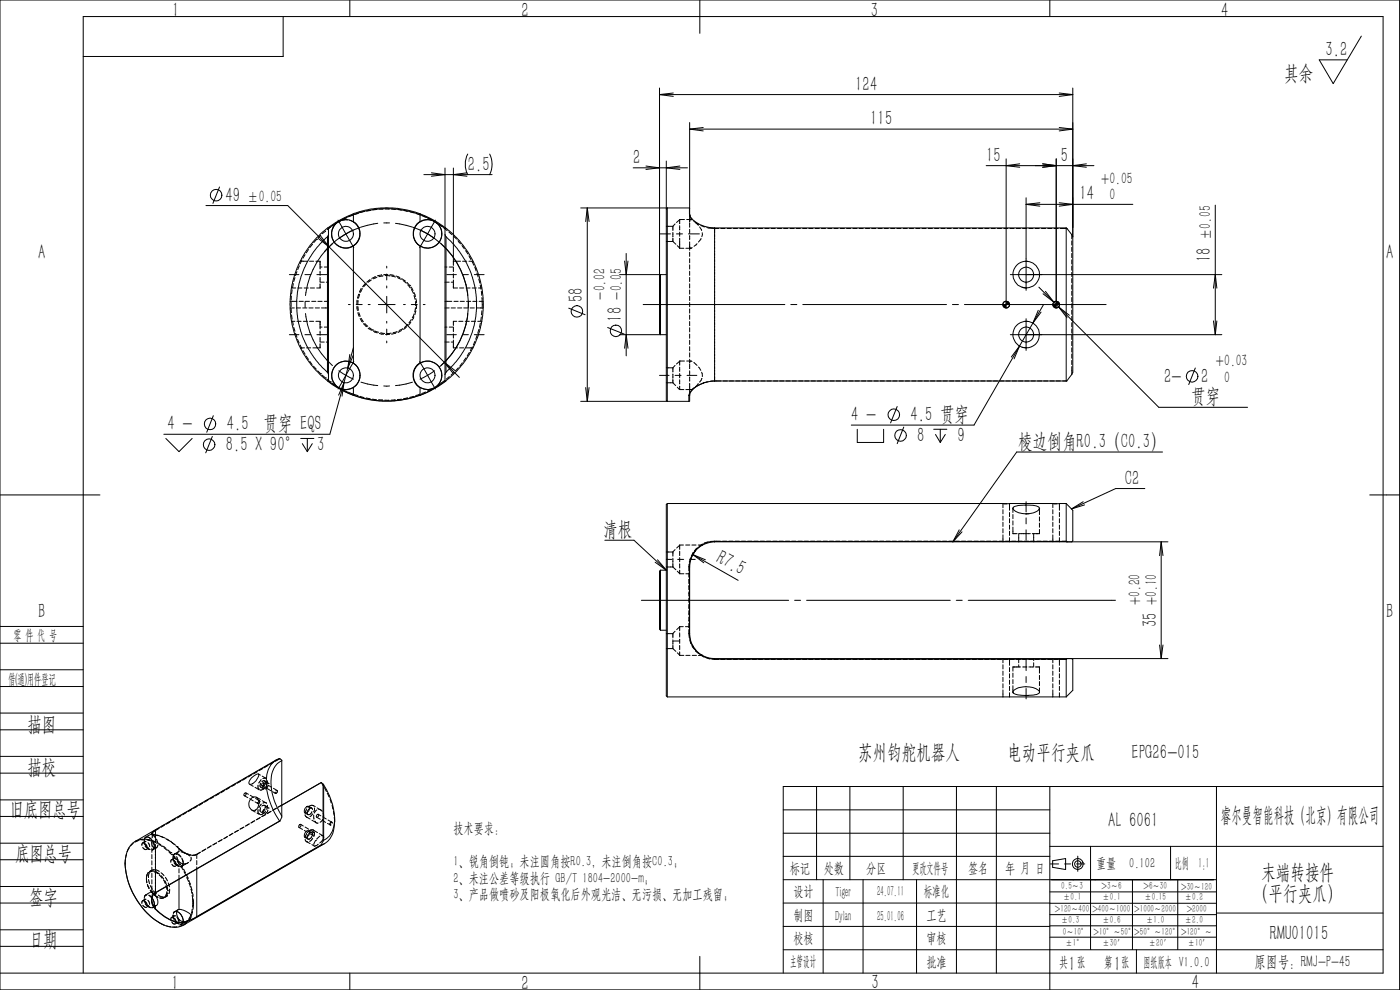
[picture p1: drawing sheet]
<svg xmlns="http://www.w3.org/2000/svg" width="297mm" height="210mm" viewBox="0 0 297 210" stroke-linecap="round" stroke-linejoin="round" font-family="sans-serif">
<g fill="none" stroke="#000" stroke-width=".21">
<path d="M0 0h296.9v210h-296.9zM60.1 3.5v8.5h-42.4M74.2 0v3.5M139.9 18.7v39.8M142.8 19.7l-2.9 .4M148.5 0v7.1M222.7 0v3.5M224.7 19.7l2.9 .4M227.6 18.7v31.5M288.8 7.7l-6 10-2.9-5h5.9M46.6 39.7l-1.4 3.4M89.9 37h14.5"/>
<path d="M91.5 36.7l2.9 .3-2.9 .4M94.4 35.6v12.7M96.2 35.6v20.7M99.1 36.7l-2.9 .3 2.9 .4M99.2 32.7a4.9 4.9 0 0 0 0 4.3M103.9 32.7a4.9 4.9 0 0 1 0 4.3M134.3 35.6h11.5M137 35.2l2.9 .4-2.9 .3M139.9 20.1h87.7M139.9 20.1l2.9 .3M141.4 34.2v10.1M144.2 35.2l-2.8 .4 2.8 .3"/>
<path d="M146.3 26v18.3M146.3 27.4h81.3M146.3 27.4l2.9 .4M149.2 27.1l-2.9 .3M209.2 35.1h22.9M213.4 33.7v30.9M216.3 34.8l-2.9 .3 2.9 .4M221.2 34.8l2.9 .3-2.9 .4M224.1 33.7v30.9M224.7 27.1l2.9 .3M227.6 20.1l-2.9 .3M227.6 27.4l-2.9 .4"/>
<path d="M230.5 34.8l-2.9 .3 2.9 .4M43.7 43.6h17.3l8.8 8.8M61.4 58.3h2M62.6 58.9l-.3 .8M63 57.6l-.3 .9M63.5 56.4l-.3 .8M63.7 55.4h1.5M64.1 55.2l-.4 .8M64.7 58.3h1.3M64.7 54l-.4 .8M65.4 52.9l-.4 .7M65.7 55.4h.8"/>
<path d="M66.3 51.8l-.6 .7M67 55.4h.9v1.7M67.1 50.8h.1M67.1 50.8l-.6 .7M67.2 58.3h2.1M67.5 50.6l2.3 1.8M67.9 57.5v.9M67.9 58.8v.9M67.9 59.9h.9M67.9 56.6h.4M68 49.9l-.6 .6M68 50.1l1.8 2.3"/>
<path d="M68.8 56.6h.9M69.1 49l-.7 .6M69.2 59.9h.5M69.5 50.2l-1.1 1-1.4 1.6-2.1 3.3-1.1 2.6-.3 1.4-.6 3.4 .2 3.8 .7 3 .6 1.7 1 1.9 1.1 1.8 1.1 1.5 1.8 1.8M69.5 50.2v28.8l.2 .4M69.6 48.3l-1.6 1.3-2.2 2.4-1.2 1.7-1.1 2-1.1 2.8-.5 1.9-.4 4 .1 2 .4 2.5 .4 1.5 1 2.8 1.1 2 1.4 2.1 2 2.2 1.6 1.3M69.6 48.3l.1 .2M69.7 48.5v32.3M69.7 49.8l-.2 .4M69.8 52.4l24.5 24.5M70.1 48.2l-.7 .5M70.5 51.7a17.5 17.5 0 0 0-5.7 11"/>
<path d="M71.2 47.4l-.7 .5M71.5 47.2l-1.8 1.3M71.5 47.2a3 3 0 0 0-.6 4.1 3 3 0 0 0 4.1 .9M71.7 46.7l1.7 2.9M72.2 46.8l-.7 .4M72.3 46.7l-.7 .5M73.4 49.6l-1.5 1M73.4 49.6l1.7 2.9M73.5 46.1l-.7 .4M73.7 46.7h-.8l-.8 .2-.6 .3-.8 .9-.3 1v.9l.2 .8 .4 .7 .9 .7 .8 .3 1 .1 .8-.2 .7-.5 .8-.8 .3-.9v-.6M74.2 46.7l.8 .4M74.8 45.6l-.8 .4"/>
<path d="M74.9 45.4a20.4 20.4 0 0 0-5.3 2.9M74.9 45.5l1.9-.6 3-.5 3.5-.1 3.4 .5 2.4 .8M74.9 45.4l.1 .2M75 52.2v24.8a3.1 3.1 0 0 0-4.7 2.6 3.1 3.1 0 0 0 4.7 2.6M75 45.6l-2.8 1.2M75 45.6v1.4a2.93 2.93 0 0 0-2.8-.2M75 47l.9 1 .5 1.1v1l-.3 .8-.4 .7-.7 .6M75 47.1l.6 .5 .4 .5 .4 1.5M75 48.8l-1.6 .8M75 47.1h.1M76.1 45.2l-.9 .3M76.5 48.2a17.7 17.7 0 0 0-7.7 5.2"/>
<path d="M77.3 44.9l-.8 .2M78.5 59.3l-.7 .6M78.7 44.6l-.9 .2M78.8 59.4l-.7 .5M79.7 58.7l-.8 .4M80 44.4l-.9 .1M80 58.8l-.8 .3M80.1 47.4l-3.5 .8M80.9 58.3l-.8 .2M81.3 44.3l-.9 .1M81.3 58.5l-.9 .2M81.4 58.3h.9"/>
<path d="M81.4 47.3h1.2M81.7 58.5h.9M81.7 44.3h.9M82 56.5v.4M82 58.1v1.3M82.6 58.5h.1M82.7 58.3l.9 .1M83.1 44.4h.8M83.1 58.5l.8 .3M83.9 47.4l3.6 .8M84 58.5l.8 .4M84.3 58.9l.8 .4"/>
<path d="M84.4 44.4l.9 .2M85.2 59.1l.8 .5M85.5 59.5l.7 .6M85.7 44.7l.9 .1M86.3 59.9l.6 .6M87 45l.9 .2M87.6 48.2a17.3 17.3 0 0 1 5.7 29.6M88.3 45.3l.9 .3M89.1 45.6l2.8 1.2M89.1 45.6l.1-.2a20.4 20.4 0 0 1 5.3 2.9M89.1 47l-.8 .6-.6 1.5v.9l.2 .9 .5 .7 .7 .6M89.1 48.8l1.6 .8"/>
<path d="M89.1 45.6v1.4M89.2 45.3l-3.1-.8-1.8-.3-2.5-.1-3.3 .3-2.2 .5-1.4 .5M89.5 45.8l.9 .3M90.7 49.6l1.5 1M90.7 49.6l-1.7 2.9M90.8 46.3l.8 .4M91.9 46.8l-.8-.2a2.74 2.74 0 0 0-2 .4M91.9 46.8l.6 .4M91.9 46.9l.8 .5M92.4 46.7l-1.7 2.9M92.5 47.2a3 3 0 0 1 .7 4.1 3 3 0 0 1-4.1 .9v24.8M92.5 47.2l1.9 1.3"/>
<path d="M93.1 47.6l.7 .5M93.6 51.7a17.1 17.1 0 0 1 5.6 11M94.2 48.4l.7 .5M94.4 59.9h.9M94.4 56.6h.4M94.4 49.8l.2 .4M94.4 48.5v32.3M94.5 48.3l3 2.8 1.8 2.4 .9 1.5 .8 1.8 .9 2.9 .5 2.2 .1 2.3-.1 2.7-.3 2-.6 2.2-1.1 2.6-2.1 3.4-2.2 2.4-1.5 1.3M94.5 48.3l-.1 .2M94.6 50.2l2.4 2.5 2 3.2 .9 2.1 .6 1.8 .4 2 .2 1.9-.1 3.3-.4 2.1-1.2 3.3-1.8 3.2-1.3 1.7-1.7 1.7M94.6 50.2v28.8M94.8 58.3h2"/>
<path d="M95.2 49.2l.7 .6M95.3 56.6h.9M95.7 59.9h.5M96.2 55.4h1.5M96.2 59.4v1.7h.9M96.2 56.7v.9M96.2 58.1v.9M96.2 50.1l.7 .6M97.2 51.1l.5 .6M98 52.1l.5 .7M98.1 58.3h1.3M98.1 55.4h.9"/>
<path d="M98.8 53.2l.5 .7M99.5 55.4h.9M99.5 54.3l.4 .8M100.1 55.5l.4 .8M100.6 58.3h2.1M100.7 56.6l.3 .9M101.2 57.9l.2 .9M101.6 59.2l.2 .8M123.2 44.1h23.1M124.6 44.1l-.4 2.9M124.6 44.1l.4 2.9M124.6 44.1v41"/>
<path d="M131.4 58.3h10M132.5 55.4l.3 2.9 .4-2.9M132.8 53.8v21.7M139.9 49.6h2.3M140.1 58.3v12.7l-.2-.2v-12.3zM141.4 44.3l.2-.2v41l-.2-.2zM141.4 48h1.3M141.4 51.2h1.3M142.7 48v.9M142.7 49.3v.9M142.7 50.5v.7M142.7 51.2l.7 .6"/>
<path d="M143.2 47.5l-.5 .5M143.5 49.6h1.3M143.7 52.1l.5 .5M144.2 47.9v.9M144.2 49.2v.9M144.2 50.5v2.2h.9M144.2 46.6l-.7 .6M145.2 46.6h-1v.9M145.5 52.7h1.1M145.7 46.6h.9M146 49.6h2.4M146.3 44.1v1.3"/>
<path d="M146.3 45.4a4.2 4.2 0 0 0 3.1 2.6l2.2 .3M146.3 45.4v.3M146.3 45.4v.2M146.3 44.1v.2M146.3 44.3v1.3M146.3 45.6l.3 .7 .2 .2M146.3 52.5l.2 .2 .4-.2M146.3 45.6v1.4v-.3h.5M146.3 47.3v.9M146.3 48.6v.9M146.3 50v.8M146.3 51.3v1.8"/>
<path d="M146.3 53.5v.9M146.3 54.9v.9M146.3 56.2v.9M146.3 57.5v.9M146.3 58.8v.9M147.1 46.8l.4 .4M147.5 47.2l.8 .4M147.5 47.2l.7 .6M147.9 51.7l-.7 .5M148.4 48.1l.4 .8M148.7 47.8l.8 .3M148.7 50.6v.1"/>
<path d="M148.7 50.7l-.5 .7M149 49.4l-.1 .8M149.9 48.3l2.6 .2M151.6 48.3v32.5a6.6 6.6 0 0 0-5.3 2.6l-.2 .5M151.6 48.3h74.6M152.9 48.5h.9M154.3 48.5h.9M155.6 48.5h.9M156.9 48.5h.9M158.2 48.5h.9M159.6 48.5h.9M160.9 48.5h.9"/>
<path d="M162.3 48.5h.9M163.6 48.5h.9M164.9 48.5h.9M166.2 48.5h.9M167.6 48.5h.9M168.9 48.5h.9M170.3 48.5h.9M171.6 48.5h.9M172.9 48.5h.9M174.2 48.5h.9M175.6 48.5h.9M176.9 48.5h.9"/>
<path d="M178.3 48.5h.9M179.6 48.5h.9M180.9 48.5h.9M182.2 48.5h.9M183.6 48.5h.9M184.9 48.5h.9M186.3 48.5h.9M187.6 48.5h.9M188.9 48.5h.9M190.2 48.5h.9M191.6 48.5h.9M192.9 48.5h.9"/>
<path d="M194.3 48.5h.9M195.6 48.5h.9M196.9 48.5h.9M198.2 48.5h.9M199.6 48.5h.9M200.9 48.5h.9M202.3 48.5h.9M203.6 48.5h.9M204.9 48.5h.9M206.2 48.5h.9M207.6 48.5h.9M208.9 48.5h.9"/>
<path d="M210.3 48.5h.9M211.6 48.5h.9M212.9 48.5h.9M214.2 48.5h.9M214.3 58.3h44.9M215.6 48.5h.9M216.9 48.5h.9M217.6 55.4h.4M217.7 42v19.6M217.7 43.3l2.9 .4M217.7 43.3h22.6M218.3 48.5h.9"/>
<path d="M219.6 48.5h.9M220.6 43l-2.9 .3M220.9 48.5h.9M222.2 48.5h.9M223.6 48.5h.9M224.7 43l2.9 .3-2.9 .4M224.9 48.5h1.5M226.2 48.3v32.5M226.2 48.3l.2 .2M226.4 48.5l1 1.3M227.4 49.8v.9M227.4 51.1v.9"/>
<path d="M227.4 52.5v.8M227.4 53.8v.9M227.4 55.1v.9M227.4 56.4v.9M227.4 57.8v.9M227.4 59.1v.9M227.4 49.8l.2 .4M227.6 50.2v28.8l-.2 .4M257.8 43.5v27.5M61.4 71h2M61.6 63.9h1.4M61.6 65.3h.8"/>
<path d="M61.8 65.4v.9M61.8 64.1v.9M61.8 62.8v.9M61.8 61.1h.9M61.8 68.2h.8M61.8 66.8l.2 .9M62 61.5l-.2 .9M62.1 68.1l.1 .9M62.2 60.2l-.1 .8M62.3 69.4l.3 .9M62.7 70.7l.3 .8M62.9 65.3h.9"/>
<path d="M63 68.2h.9M63.1 72l.4 .8M63.2 61.1h.9M63.5 63.9h.8M63.7 73.2l.4 .8M63.7 73.8h.9M64.2 65.3h.9M64.3 74.4l.4 .7M64.3 68.2h.9M64.5 61.1h.9M64.7 71h1.3M64.7 64v1.2"/>
<path d="M64.8 63.9h.9M64.8 66.5a17.5 17.5 0 0 0 5.7 11.1M64.9 75.5l.5 .7M65 73.8h.9M65.5 65.3h.9M65.7 68.2h.8M65.7 76.6l.5 .7M65.8 61.1h.9M66.1 63.9h.9M66.5 77.7l.6 .6M66.9 65.3h.9M67 68.2h.9v1.6"/>
<path d="M67.2 71h2.1M67.4 78.7l.6 .6M67.4 63.9h.9M67.9 60.2v.9h-.7M67.9 72.9v.9h-1.5M67.9 70.2v.9M67.9 71.5v.9M67.9 69.4h.4M67.9 72.6h.9M68 79.3h.1M68.2 65.3h1.5M68.4 79.6l.6 .6"/>
<path d="M68.8 63.9h.9M68.8 69.4h.9M69.2 72.6h.5M71.9 78.7l1.5 .9M73.4 79.6l1.6 .8M73.4 79.6l-1.7 2.9M73.8 78.1l-.8 3.1M73.9 64.6h.4M74.2 75.2l-.4 2.9M74.9 77l1 1 .5 1.2v.9l-.3 .8-.4 .7-.7 .6M74.9 75.4l-1.1 2.7M75 73.7l-1.2 4.4"/>
<path d="M75.1 76.7l-1.7 2.9M75.6 64.6h1.2M75.7 65l.1 .9M75.7 63.7v.9M75.9 66.3l.3 .8M75.9 65l.1 .8M75.9 63.7v.9M76.1 62.4l-.3 .8M76.1 62.4h.1M76.1 66.3l.3 .8M76.3 62.4l-.3 .8M76.4 67.6l.5 .7"/>
<path d="M76.6 61.2l-.4 .8M76.6 67.5l.5 .7M76.9 61.2l-.4 .8M77.1 68.7l.7 .6M77.4 68.6l.6 .6M77.5 60.2l-.6 .6M77.7 60.2l-.6 .6M78.1 69.6l.7 .5M78.1 64.6h.4M78.4 69.5l.7 .5M79.1 70h.1M79.2 70.3l.9 .3"/>
<path d="M79.5 70.2l.8 .3M80.3 64.6h3.5M80.5 70.7l.9 .2M80.8 70.6l.8 .1M82 60.7v.4M82 62.9v3.5M82 68.2v.3M82 69.8v1.3M82 72.3v.4M82.7 70.9l-.9 .1M83 70.7h-.9M84 70.6l-.9 .3"/>
<path d="M84.2 70.3l-.8 .3M85.2 70.1l-.8 .4M85.4 69.7l-.7 .4M85.6 64.6h.4M86.3 69.3l-.7 .5M86.4 68.8l-.6 .7M86.5 60.4l.5 .7M86.9 60.5h.1M87.2 68.3l-.6 .7M87.2 60.9l.4 .7M87.2 67.8l-.5 .7M87.2 64.6h1.3"/>
<path d="M87.3 61.4l.4 .8M87.8 67.2l-.4 .7M87.8 62.1l.3 .8M87.8 62.7l.3 .8M87.8 66.6l-.3 .8M88.1 64l.1 .9M88.1 65.3l-.1 .9M88.2 65.9l-.2 .9M88.2 63.3l.1 .9M88.4 64.6l-.1 .8M89 76.7l1.7 2.9M89.1 77a3.1 3.1 0 0 1 4.7 2.6 3.1 3.1 0 0 1-4.7 2.6v1.7"/>
<path d="M89.1 77l-.9 .8-.6 1.4v.8l.3 .9 .4 .7 .8 .6M89.8 64.6h.4M90.7 79.6l-1.6 .8M90.7 79.6l1.7 2.9M92.2 78.7l-1.5 .9M94.3 76.9l2.3 1.8 .6-.7M94.3 76.9l3.2 3.2M94.3 76.9l1.8 2.3M94.4 63.9h1.4M94.4 65.3h.9M94.4 69.4h.4M94.4 72.6h.9"/>
<path d="M94.6 79l-.2 .4M94.8 71h2M95.3 69.4h.9M95.3 79.9l-.6 .5M95.7 65.3h.9M95.7 72.6h.5M96.2 72.1v1.7h.9M96.2 69.5v.9M96.2 70.8v.9M96.3 63.9h.9M96.3 79l-.6 .6M96.9 68.2h-.7v.8"/>
<path d="M97.1 65.3h.9M97.3 68.2h.9M97.5 61.1h.9M97.5 73.8h.9M97.6 63.9h.9M98.1 71h1.3M98.1 77l-.6 .7M98.4 65.3h.9M98.7 68.2h.9M98.8 61.1h.9M98.8 73.8h1.6M98.8 75.9l-.5 .7"/>
<path d="M99 63.9h.9M99.2 66.5a17.1 17.1 0 0 1-5.6 11.1M99.4 64v1.2M99.6 74.8l-.5 .7M99.7 65.3h.9M100 68.2h.9M100.2 61.1h.8M100.2 73.6l-.4 .8M100.3 63.9h.9M100.6 71h2.1M100.8 72.4l-.4 .8M101 65.3h1.5"/>
<path d="M101.2 71.1l-.3 .9M101.3 68.2h.9M101.5 61.1h.7M101.6 69.8l-.3 .9M101.6 63.9h.9M101.9 60.5l.1 .8M101.9 68.5l-.2 .9M102.1 67.2l-.1 .9M102.1 61.8l.1 .9M102.2 63.1l.1 2.3M102.2 65.9v.9M120.6 65.4l3.5 1.4"/>
<path d="M128.9 69.5l3.5 1.4M131.4 71h10M132.5 73.9l.3-2.9 .4 2.9M136.4 64.6h30.1M139.9 79.6h2M141.4 78h1.3M142.7 78v.9M142.7 79.3v.9M143.2 77.5l-.5 .5M143.2 79.6h1.3M144.2 77.9v.9M144.2 79.2v.9"/>
<path d="M144.2 76.6l-.7 .6M145.2 76.6h-1v.9M145.7 76.6h.9M145.8 79.6h2M146.3 60.2v.9M146.3 61.5v.9M146.3 62.9v.9M146.3 64.2v.9M146.3 65.5v.9M146.3 66.8v.9M146.3 68.2v.9M146.3 69.5v.9"/>
<path d="M146.3 70.9v.9M146.3 72.2v.9M146.3 73.5v.9M146.3 74.8v.9M146.3 76.2v.8v-.3h.5M146.3 77.3v.9M146.3 78.7v.8M146.3 80v.9M147.2 76.9l.7 .6M148.2 77.9l.5 .7M148.8 79l.2 .8M167.8 64.6h1.2"/>
<path d="M170.3 64.6h30.5M202.1 64.6h1.2M204.6 64.6h30.1M212.8 64.6h.6v.7a.66 .66 0 0 1-.6-.7zM213.2 63.9h.2a.6 .6 0 0 0-.6 .7M213.4 63.9a.66 .66 0 0 1 .8 .7h-.8zM214.1 64.4v.5M214.2 64.6a.72 .72 0 0 1-.8 .7M214.3 71h44.9M216.3 73.4l-9.7 16.8h-26M216.3 73.4l-1.8 2.3M216.3 73.4l-1.2 2.7"/>
<path d="M216.8 60.9l.9 .2M216.8 73.7l.9 .1M217.5 68.2h.5M217.7 61.1h.1M217.7 73.8h.1M217.7 67.6v6.7M219.1 68.5l-2.8 4.9M220.3 65.8l-1.2 2.7M220.4 60.9l4.2 4.2M220.9 66.2l-1.8 2.3M221.4 64.6l-2.3 3.9M221.8 61.8l1.8 2.3-2.3-1.8"/>
<path d="M223.4 64.6h.7v.7a.72 .72 0 0 1-.7-.7zM223.9 63.9h.2a.66 .66 0 0 0-.7 .7M224.1 63.9a.6 .6 0 0 1 .6 .7h-.6zM224.6 65.1l2.3 1.8M224.6 65.1l1.8 2.3M224.6 65.1l21.2 21.3h18.9M224.7 64.6a.66 .66 0 0 1-.6 .7M224.7 64.4v.5M227.4 79.4l-1.1 1.4-75.6 .1M227.4 60.5v.8M227.4 61.8v.9M227.4 63.1v.9"/>
<path d="M227.4 64.4v.9M227.4 65.8v.9M227.4 67.1v.9M227.4 68.5v.8M227.4 69.8v.9M227.4 71.1v.9M227.4 72.4v.9M227.4 73.8v.9M227.4 75.1v.9M227.4 76.5v.8M227.4 77.8v1.6M253.6 78.1l-1.4 3.5"/>
<path d="M257.4 68.1l.4 2.9M257.4 61.1l.4-2.8 .3 2.8M258.1 68.1l-.3 2.9M35.2 93l2.8 2.8 2.8-2.8M45 92.6l-1.4 3.5M45.3 88.2l-1.4 3.5M63.8 93h2.8M64.1 94.1l1.1 1.7M65.2 93v2.8M66.3 94.1l-1.1 1.7M69 80.2h.1M69.4 80.4l.7 .6"/>
<path d="M69.5 80.8a18.7 18.7 0 0 0 5.5 3.1v-1.7M69.5 80.8h.2M69.7 80.8a19.1 19.1 0 0 0 6.2 3.3l1.4 .4 3.8 .5h2l3-.3a21 21 0 0 0 8.3-3.9M70.1 81h.1M70.4 81.2l.8 .5M72.6 82.5l.8 .5M73 81.2l-1.2 2.6M73 81.2l-3 10.9h-35.2M73 81.2l-.4 2.8M73.4 83h.1M73.9 83.2l.8 .3M74.7 83.5h.1"/>
<path d="M74.9 83.9l3.3 .9 3 .3 3.3-.1 2.2-.4 2.4-.7M75.1 83.7l.8 .2M76.4 84.1l.8 .2M76.6 81.1l3.5 .7M77.7 84.4l.8 .2M79 84.7l.8 .1M80.3 84.8l.9 .1M81.4 81.9h1.2M81.6 84.9h.9M83.9 84.8l-.9 .1M85.2 84.7l-.9 .1M86.5 84.4l-.9 .2"/>
<path d="M87.5 81.1l-1.4 .3-2.2 .4M87.8 84.1l-.9 .2M89 83.6l-.8 .3M90.3 83.1l-.8 .4M91.5 82.5l-.8 .4M93.5 81.4l-.6 .4M94.3 80.7l-.7 .5M94.4 80.8h.2M94.6 80.8a18.7 18.7 0 0 1-5.5 3.1M123.2 85.1h22.9M124.2 82.2l.4 2.9M125 82.2l-.4 2.9"/>
<path d="M141.4 81.2h1.3M142.7 80.5v.7M142.7 81.2l.6 .6M143.7 82.1l.4 .5M144.2 81.9v.7h.9M144.2 80.6v.8M146.1 83.9v1.2M146.3 83.8v1.3h-.2M146.3 81.3v2.5M146.3 83.8l-.2 .1M146.4 82.6h.1M147.2 82.3l-.5 .3h-1.2"/>
<path d="M148.1 81.4l-.6 .6M148.4 81h.1M148.9 80.3l-.4 .7M149.2 81.2h.1M149.3 81.2a4.2 4.2 0 0 0-3 2.6M150.2 80.9l-.8 .3M181.9 91.1v2.8h5.6v-2.8M190.3 86.2l-1.4 3.5M191.7 90.6l-1.4 3.5M198.1 91.1h2.8M198.5 92.2l1 1.7M199.5 91.1v2.8"/>
<path d="M200.5 92.2l-1 1.7M246.6 95.9h-30.9l-13.6 19M0 105h21.2M128.3 114.6h6.2l6.9 6.3M139 119.3l2.4 1.6M139.5 118.7l1.9 2.2M141.4 117.1h1.3v.9M141.4 118.7h1.1M141.6 106.8v41M141.6 106.8l-.2 .2v40.6l.2 .2M141.6 106.8h72M142.7 118.4v.9"/>
<path d="M142.7 119.5v.8M143.2 116.6l-.5 .5M143.8 118.7h1.2M144.2 116.9v.9M144.2 118.3v.9M144.2 119.6v.9M144.2 115.7l-.6 .5M145 115.6h-.8v.9M145.5 115.6h.8M146.2 119.7l-.1 .5M146.3 118.7h1.2M146.5 118.4l-.3 .8"/>
<path d="M146.8 115.6h.9M147 117.6l9.6 5.5M147 117.6l2.3 1.8M147 117.6l2.6 1.1M147.1 117.2l-.5 .8M147.2 117.3l-.3 .4M147.6 116.8a5.1 5.1 0 0 0-1.3 3.5M148 116.2l-.7 .6M148.1 115.6h.9M149 115.7h-.2M149 115.4l-.7 .5M150.2 114.9l-.8 .3"/>
<path d="M151.6 114.9a5.3 5.3 0 0 0-5.1 4M151.6 114.8v.1M151.6 114.8l-.9 .1M151.6 114.8h1.2M151.6 114.9h96.2M153.3 114.8h.9M154.6 114.8h.9M156 114.8h.8M157.3 114.8h.9M158.6 114.8h.9M159.9 114.8h.9M161.3 114.8h.9"/>
<path d="M162.6 114.8h.9M164 114.8h.8M165.3 114.8h.9M166.6 114.8h.9M167.9 114.8h.9M169.3 114.8h.9M170.6 114.8h.9M172 114.8h.8M173.3 114.8h.9M174.6 114.8h.9M175.9 114.8h.9M177.3 114.8h.9"/>
<path d="M178.6 114.8h.9M180 114.8h.8M181.3 114.8h.9M182.6 114.8h.9M183.9 114.8h.9M185.3 114.8h.9M186.6 114.8h.9M188 114.8h.8M189.3 114.8h.9M190.6 114.8h.9M191.9 114.8h.9M193.3 114.8h.9"/>
<path d="M194.6 114.8h.9M196 114.8h.8M197.3 114.8h.9M198.6 114.8h.9M199.9 114.8h.9M201.3 114.8h.9M202.6 114.8h.9M203.5 112.4l-1.4 2.5M204 114.8h.9M204.1 112.8l-2 2.1M205.3 114.8h.9M206.6 114.8h.9"/>
<path d="M207.9 114.8h.9M209.3 114.8h.9M210.6 114.8h.9M212 114.8h.9M212.8 108.1v.9M212.8 109.5v.9M212.8 110.8v.9M212.8 112.1v.9M212.8 113.5v1.4M213.3 114.8h.9M214.2 106.8h-1.4v.9M214.2 106.8v1.4"/>
<path d="M214.2 108.7v.9M214.2 110v.9M214.2 111.4v.9M214.2 112.7v.9M214.2 114v.9M214.2 106.8h10M214.6 114.8h.9M214.9 107.8v.9M214.9 109.1v.9M214.9 110.5v.9M214.9 111.8v1.4h.9M215 107.6l.1-.1a8.6 8.6 0 0 1 5.2 0 .76 .76 0 0 1-.7 1.1 4.5 4.5 0 0 1-4.7-.7z"/>
<path d="M215 107.6l-.1 .3M215.9 114.8h.9M216.1 113.2v1.7M216.2 113.2h2.4M217.3 114.8h.9M217.5 107.1h.2M217.7 106.4v2.2M217.7 109.9v1.2M217.7 112.4v2.2M218.3 109h-.7M218.6 114.8h.9M219.3 113.2v1.7"/>
<path d="M219.9 113.2h.1M220 114.8h.9M220.5 107.9l-.1 .2M220.5 109.6v.9M220.5 111v.8M220.5 112.3v.9h-1.5M220.6 107.8l-.1 1.4M221.3 114.8h.9M222.6 114.8h.9M223.4 108.1v.9M223.4 109.5v.9M223.4 110.8v.9"/>
<path d="M223.4 112.1v.9M223.4 113.5v1.4M223.9 114.8h.9M224.7 106.8h-1.3v.9M224.7 106.8v1.4M224.7 108.7v.9M224.7 110v.9M224.7 111.4v.9M224.7 112.7v.9M224.7 114v.9M224.7 106.8h1.5M225.3 114.8h.9l.1 .1"/>
<path d="M226.2 106.8v8.1M226.2 114.9h-74.6a5.3 5.3 0 0 0-5.3 5.3M226.2 106.8l1.4 1.4v6.5l-.2 .2M226.2 114.9h.2M229.8 106.4l-2.5 1.5M230.1 107.1l-2.8 .8M242.9 103.6h-6.2l-9.4 4.3M246.3 114.9v24.8M246.3 114.9l.4 3M246.3 114.9l-.3 3M290.6 105h6.3M0 132.9h17.7"/>
<path d="M0 136.4h17.7M136.1 127.3h31.2M140.1 120.9v12.8M140.1 120.9a2.55 2.55 0 0 0-.2 2v10.6l.2 .2M140.1 120.9h1.3M140.1 133.7h1.3M141.4 134.4h1.3v.9M141.4 120.3h1.3M141.4 137.6h1.3M142.7 135.7v.9M142.7 136.8v.8M142.7 120.3l.7 .6"/>
<path d="M142.7 137.6l.7 .6M142.8 136h1.4M143.2 133.9l-.5 .5M143.7 121.2l.5 .5M143.7 138.5l.5 .5M144.2 120.9v.8h.9M144.2 134.2v.9M144.2 135.6v.9M144.2 136.9v.9M144.2 138.3v.7M144.2 139h.9M144.2 133l-.6 .6"/>
<path d="M144.9 132.9h-.7v.9M145.4 132.9h.9M145.5 121.7h.8M145.5 139h.9M146.1 120.2v.9M146.1 121.5v.9M146.1 122.9v.9M146.1 124.2v.9M146.1 125.6v.8M146.1 126.9v.9M146.1 128.2v.9M146.1 129.5v.9"/>
<path d="M146.1 130.9v.9M146.1 132.2v.9M146.1 133.6v.8M146.1 134.4l.1 .9M146.1 134.4h.2M146.1 120.2l.2 .1M146.3 120.2v14.3M146.3 134.5a5.3 5.3 0 0 0 5.3 5.3h74.6M146.3 120.2v.1M146.3 120.3v14.1M146.3 134.4a5.3 5.3 0 0 0 5.3 5.3M146.3 135.7l.3 .9"/>
<path d="M146.3 134.4v.1M146.8 136.9l.5 .8M146.9 139h.8M146.9 136.9l.3 .4M147.4 137.7l.2 .2M147.5 138l.7 .6M148.5 138.9l.8 .5M148.8 138.9l.2 .1h-.8M149.7 139.5l.9 .2M151 139.8l.6 .1M151.6 139.7v.2M151.6 139.9h.9"/>
<path d="M151.6 139.7h96.2M152.9 139.9h.9M154.3 139.9h.9M155.6 139.9h.9M156.9 139.9h.9M158.2 139.9h.9M159.6 139.9h.9M160.9 139.9h.9M162.3 139.9h.9M163.6 139.9h.9M164.9 139.9h.9M166.2 139.9h.9"/>
<path d="M167.6 139.9h.9M168.6 127.3h1.2M168.9 139.9h.9M170.3 139.9h.9M171.1 127.3h30.5M171.6 139.9h.9M172.9 139.9h.9M174.2 139.9h.9M175.6 139.9h.9M176.9 139.9h.9M178.3 139.9h.9M179.6 139.9h.9"/>
<path d="M180.9 139.9h.9M182.2 139.9h.9M183.6 139.9h.9M184.9 139.9h.9M186.3 139.9h.9M187.6 139.9h.9M188.9 139.9h.9M190.2 139.9h.9M191.6 139.9h.9M192.9 139.9h.9M194.3 139.9h.9M195.6 139.9h.9"/>
<path d="M196.9 139.9h.9M198.2 139.9h.9M199.6 139.9h.9M200.9 139.9h.9M202.3 139.9h.9M202.9 127.3h1.2M203.6 139.9h.9M204.9 139.9h.9M205.4 127.3h31.2M206.2 139.9h.9M207.6 139.9h.9M208.9 139.9h.9"/>
<path d="M210.3 139.9h.9M211.6 139.9h.9M212.8 139.7v.9M212.9 139.9h.9M214.2 139.7v1.4M214.2 139.9h.9M215.6 139.9h.9M216.1 139.7v.9M216.9 139.9h.9M218.3 139.9h.9M219.3 139.7v.4M219.6 139.9h.9"/>
<path d="M220.9 139.9h.9M222.2 139.9h.9M223.4 139.7v.9M223.6 139.9h.9M224.7 139.7v1.4M226.2 139.8v8M226.3 139.7l-.1 .2h-1.3M226.4 139.7l-.2 .1M227.4 139.7l.2 .2v6.5l-1.4 1.4M246 136.8l.3 2.9M246.7 136.8l-.4 2.9M0 145.6h17.7"/>
<path d="M0 142.1h17.7M0 154.8h17.7M0 151.3h17.7M141.6 147.8h71.2M212.8 147.8h1.4M212.8 141v.9M212.8 142.4v.9M212.8 143.7v.9M212.8 145v.9M212.8 146.3v1.5M214.2 141.6v.9M214.2 142.9v.9"/>
<path d="M214.2 144.3v.9M214.2 145.6v.9M214.2 146.9v.9M214.2 147.8h9.2M214.9 142.8v.9M214.9 144.1v.9M214.9 145.5l.1 1.5M214.9 146.8h.1M215 146.6a4.6 4.6 0 0 1 5.5 0l-.1 .5a8.1 8.1 0 0 1-5.4-.1zM216.1 141v.5M216.5 141.5h-1.6v.9M217 141.5h.8"/>
<path d="M217.5 147.5h.7M217.6 145.7h.1M217.7 140v2.2M217.7 143.5v1.3M217.7 146v2.3M218.3 141.5h.9M219.3 140.6v.9M219.6 141.5h.9v1.3M220.5 143.3v.8M220.5 144.6v.9M220.5 145.9v1M223.4 147.8h1.3"/>
<path d="M223.4 141v.9M223.4 142.4v.9M223.4 143.7v.9M223.4 145v.9M223.4 146.3v1.5M224.7 141.6v.9M224.7 142.9v.9M224.7 144.3v.9M224.7 145.6v.9M224.7 146.9v.9M224.7 147.8h1.5M0 164h17.7"/>
<path d="M0 160.4h17.7M0 173.2h17.7M0 169.7h17.7M0 178.9h17.7M27.4 179.8l-.4 .8M28.3 178.9l-.7 .6M28.7 178.5a4.9 4.9 0 0 0-2.2 4.4 16 16 0 0 0 7.9 13.1 5 5 0 0 0 4.5 .2M29.2 178.3l-.5 .2M29.5 178.3l-.9 .3M29.9 178.1h.9M30.3 178.8l-.2 .5M30.3 179.7l.5 .5h.2"/>
<path d="M30.4 178l-.9 .1M30.5 178.8h.1M30.5 178.8h-.2M30.6 178.8l.3 .5M30.6 178.5l.4 1.1M30.6 178v1.1M30.6 178v.1M30.7 177.9l-.1 .1M30.8 178.5l-.2 .3M30.8 179.5l.5 .4h.2M30.8 178.5l-.5 .3M30.8 177.7l-.1 .1"/>
<path d="M30.9 178l.8 .1M30.9 179.3h.1M30.9 179l.3 .8M30.9 177.5v.1M31 178.5h-.2M31.2 179.9l.5 .3M31.2 177.5h.1M31.2 178.2l.9 .2M31.2 177.5l-.3 .1M31.4 177.5l.7 .5M31.4 178.7l.3 .8M31.5 179.9h.1"/>
<path d="M31.6 179.9l-.5 .3M31.6 177.7l.6 .5M32.1 178.3l.9 .3M32.2 176.8l.2 .2 1.1 .2M32.2 176.8v.1M32.2 176.9l.2 .1M32.2 176.7l.1 1M32.2 178.2v1.3M32.2 179.9v.9M32.2 176.9h.1M32.2 176.9l-1.4 .8-.2 .3M32.2 178.2l.1 .1"/>
<path d="M32.4 177h.1M32.4 177l.5 .1M32.4 178.4l.3 .8M32.5 178.5l.8 .4M32.5 178.6l.1 .3M32.7 179.1v.9l-.5 .3M32.7 179.2h.1M32.7 179.7l-.3 .6M32.8 176.3l-.6 .4M32.9 177.1l.9 .1M32.9 176.1l-.7 .5M32.9 177.1l.1 .1"/>
<path d="M32.9 176.1l.1 .1M33 178.6h.1M33 176.2v1.6l-.6-.7M33 177.8v.9M33 179.2v10.8M33.1 178l.3 .8M33.2 179.8l-.8 .5M33.4 178.7v.1M33.4 178.8l.7 .4M33.5 177.2h.1M33.5 179.2a.58 .58 0 0 1-.5 .7 .58 .58 0 0 1-.7-.5M33.7 179.1l.8 .5"/>
<path d="M33.7 175.7l-.7 .5M33.9 175.6l-1 .5M33.9 177.3l1.1 .5M34.2 177.4l.6 .3M34.5 179.5l.7 .5M34.8 179.8l.7 .6M34.9 175l-.8 .5M35 174.9l-.8 .4M35.1 177.9l.8 .5M35.4 178l.8 .5M36 174.4l-.7 .4M36.2 178.5h.1"/>
<path d="M36.2 174.2l-.8 .5M36.3 178.6l.2 .1M36.5 178.7l.7 .6M36.5 178.7l.5 .4M37.2 173.7l-.8 .5M37.3 179.4l1 .9M37.3 173.5l-.7 .5M37.5 179.6h.1M38.4 173.1l-.8 .4M38.5 172.9l-.8 .4M39.5 172.4l-.8 .4M39.7 172.2l-.8 .4"/>
<path d="M40.6 171.7l-.7 .5M40.8 171.5l-.8 .5M41.8 171.1l-.8 .4M42 170.9l-.8 .4M43 170.4l-.8 .5M43.1 170.2l-.8 .4M44.1 169.7l-.8 .5M44.3 169.5l-.8 .5M44.8 179.4l-.8 .5M45.3 169.1l-.8 .4M45.4 168.9l-.7 .4M46 178.8l-.9 .4"/>
<path d="M46.4 168.4l-.7 .4M46.6 168.2l-.8 .5M47 178.1l-.7 .5M47.2 178.1l-.8 .4M47.6 167.7l-.8 .5M47.8 167.6l-.9 .4M48.3 177.4l-.8 .5M48.7 167l-.7 .5M48.9 166.9l-.8 .4M49.4 176.7l-.8 .5M49.9 166.4l-.8 .4M50 166.2l-.7 .5"/>
<path d="M50.5 176.1l-.8 .5M50.6 176.1l-.8 .4M51.1 165.7l-.8 .5M51.2 165.6l-.8 .4M51.7 175.5l-.8 .4M51.8 175.4l-.8 .5M51.8 168.8l.8 .4M51.9 168.3l.2-.1a.29 .29 0 0 1 .1 .4 .29 .29 0 0 1-.5 .1zM52.2 168.2l.5 .3M52.2 165.1l-.8 .4M52.4 164.9l-.8 .4M52.8 174.8l-.7 .5"/>
<path d="M52.9 174.8l-.7 .4M53 166.4l.7 .4M53 169.4l.7 .5M53.1 168.7l.7 .5M53.4 165l1.3-.8a.83 .83 0 0 1-.3 1.2l-.3 .4a1.08 1.08 0 0 1-1.3 .4l.1-.5zM53.4 164.4l-.8 .4M53.4 171.8l.7 .5M53.5 169.2a.95 .95 0 0 1 1.1 0 .95 .95 0 0 1 .3 1.1 1.41 1.41 0 0 1-1.3 1.6 1.6 1.6 0 0 1-.1-2.7zM53.5 164.2l-.8 .5M54.1 174.1l-.9 .5M54.1 167l.9 .6M54.1 170.1l.6 .3"/>
<path d="M54.2 169.4l.8 .4M54.4 169.1l.8 .5M54.5 163.7l-.7 .5M54.5 172.5l.5 .3M54.6 170.2l.1 .3M54.7 163.5l-.8 .5M54.7 166.5l.2 .9M54.7 171.7l.2 .9M54.8 164.2l.4 .2M54.9 172.6h.1M54.9 167.4h.1M54.9 169.8h.1"/>
<path d="M55 169.8a.42 .42 0 0 1-.3 .7M55.1 173.5l-.7 .4M55.2 173.4l-.8 .5M55.3 167h.1M55.3 171.3l-.1 .8M55.3 166.1l-.1 .5 .1 .4M55.3 172.2l.7 .4M55.3 167l.7 .4M55.4 165.4h.1M55.4 165.4l-.5 .7M55.4 170.6l-.5 .7M55.5 171l.5-.2 .3 .2"/>
<path d="M55.5 166.6l.8 .4M55.6 169.8l.8 .5M55.6 164.6l.8 .5M55.7 163.1l-.8 .4M55.7 172.2h.1M55.7 167h.1M55.8 166a.33 .33 0 0 1 .1 .5 .33 .33 0 0 1-.4 .1zM55.8 170.3l.4-.1 .4 .2M55.8 165.1h.6l.2 .1M55.8 162.9l-.8 .4M55.9 172.6l-.7 .2M55.9 171.7l-.1 .3 .1 .5"/>
<path d="M55.9 166.5l-.1 .3 .1 .5M55.9 166l.6 .3M56.1 165.7l.2 .1M56.1 165.7l-.6 .1M56.1 170.9l.7 .3M56.1 165.7l.7 .3M56.2 171.5l-.5 .7M56.2 166.3l-.5 .7M56.3 171h.1M56.3 165.8h.1M56.3 172.6h.1M56.3 172.8l-.8 .4"/>
<path d="M56.3 167.3h.1M56.3 172l-.4 .6M56.3 166.9l-.4 .5-.7 .2M56.4 172.8l-.8 .4M56.7 167.3l.7 .4M56.7 170.8l-.1 .9M56.7 165.6l-.1 .9M56.8 171.2l.1 .2M56.8 171.2l-.6 .2M56.8 166l.1 .2M56.8 166l-.6 .2M56.8 171.8l-.1 .4-.4 .4"/>
<path d="M56.8 162.4l-.8 .5M56.9 166.6l-.6 .7M56.9 166.5l.7 .5M56.9 171.4h.1M56.9 166.2h.1M57 162.2l-.8 .4M57.4 172.1l-.7 .5M57.5 172.1l-.7 .4M57.8 167.9l.6 .4M58 161.7l-.8 .5M58 167.2l.8 .5M58.1 161.5l-.7 .5"/>
<path d="M58.5 167.7h.3M58.6 161.2l-29.9 17.3M58.7 171.4l-.9 .5M58.8 167.7a.4 .4 0 0 1-.4 .6v-.3M59.3 160.9a4.8 4.8 0 0 0-2.8 5 15.8 15.8 0 0 0 2.8 8.3M59.3 174.2l-26.4 15.2a2.27 2.27 0 0 0 0 3.4M59.3 160.9l-.8 .4M59.3 160.9l.5 .3v12.2l-.4 .8M59.3 174.2h.1M59.4 161l-1 .5M59.4 174.2l-26.4 15.2a2.26 2.26 0 0 0 0 3.4M59.7 170.8l-.6 .4"/>
<path d="M59.8 161.4a4.6 4.6 0 0 0-2.3 4.8 14.1 14.1 0 0 0 2.3 6.9M63.4 175.5l.8 .4M63.5 175l.2-.1a.29 .29 0 0 1 .1 .4 .29 .29 0 0 1-.4 .1zM63.8 174.8l.5 .4M64.6 176.1l.7 .5M64.7 177.6l.6 .4M64.7 171.4a.49 .49 0 0 1 .4-.4 .49 .49 0 0 1 .6 .3 .84 .84 0 0 1-1.1 1zM64.7 178.1l.2 .3 .4 .2M64.7 172.8l.2 .4 .4 .2M64.7 175.4l.8 .5M65 176.4a.44 .44 0 0 1 .6-.1 .44 .44 0 0 1 0 .7 .71 .71 0 0 1-1 .5 1.21 1.21 0 0 1 .4-1.1zM65 176.8l-.3 .8"/>
<path d="M65 171.6l-.3 .8 .6 .4M65 178.5l.8 .4M65 173.3l.8 .4M65.5 176.2l.6 .4M65.5 171.1l.6 .3M65.6 178h-.1M65.7 176.8l.6 .3M65.9 176.1l.8 .5M66.2 177.3l-.3 .5-.6 .2M66.2 172.2l-.1 .1a.72 .72 0 0 1-.8 .5M66.2 179.2l.4 .3M66.2 174l.7 .4"/>
<path d="M66.3 176.9a.48 .48 0 0 0-.5-.3 .48 .48 0 0 0-.4 .4 .72 .72 0 0 0-.1 1M66.3 171.7a.57 .57 0 0 0-.6-.2 .57 .57 0 0 0-.4 .5l-.1 .5 .1 .3M66.3 177.2h.2M66.3 177.8l-.6 .6M66.3 172.6l-.6 .6M66.4 170.9h-.5l-.6 .3M66.4 170.9h.1M66.4 176.1l1 .5M66.4 170.9l.5 .2M66.5 177.1v.1M66.5 176.1h-.6l-.6 .3M66.5 176.1h.1"/>
<path d="M66.5 172.9l.1 .9M66.7 176.6a.42 .42 0 0 0-.4 .6M66.7 176.6h.1M66.7 171.4l-.2 .8M66.7 176.5l-.2 .9M66.8 174.2l.1 .2M66.9 178.3h.1M66.9 174.4l.6 .2M66.9 178.3l-.4 .8M66.9 174.4l.2 .1M67.2 173.4l.7 .4M67.2 171.8l-.5 .7"/>
<path d="M67.3 172.8l.1-.1a.31 .31 0 0 1 .1 .5 .31 .31 0 0 1-.4 0zM67.3 171.4l.8 .4M67.5 179.1l-.4 .3-.4 .1M67.5 172.7l.6 .4M67.6 171.7l.4 .1 .4 .3M67.7 176.8l.8 .5M67.9 177.4l-.7 .6M68.2 166l.4 .7M68.2 177.2h.3l.2 .3M68.2 166l-9.2 5.2M68.2 166h.1M68.2 179.3l-26.4 15.2"/>
<path d="M68.2 166l.3 .3M68.2 179.2v.1M68.2 179.2l-26.5 15.2M68.3 174l.8 .5M68.4 178.1l-.6 .7M68.5 173.8l-.6 .6M68.5 173.3l.7 .4M68.5 172.5l.1 .9M68.5 166.3l.2 .2M68.5 178.4l-.3 .8M68.5 166.3v12.1M68.7 166.5a12.6 12.6 0 0 1 2.1 8.9 4 4 0 0 1-2.1 2.8"/>
<path d="M68.7 177.7l-.1 .1M68.7 166.5v11.7M68.7 178.2l-.2 .2M68.8 167.1l.5 .8M68.8 178.9l-29.9 17.3M69.4 168.3l.4 .8M69.5 174.7l.6 .3M69.6 173.9l.8 .5M70 169.5l.3 .8M70.4 170.8l.2 .8M70.4 174.6v-.1a.3 .3 0 0 0-.4 .1 .3 .3 0 0 0 .2 .4M70.7 172l.2 .9"/>
<path d="M70.9 173.4l.1 .8M71 173.7a5.6 5.6 0 0 1-1.8 5l-1 .6M166.2 171.8h56.5M166.2 176.7h56.5M173.2 166.8v19.8M180.3 166.8v19.8M191.6 166.8v19.8M202.9 166.8v39.6M211.4 166.8v39.6M222.7 166.8v43.2M222.7 179.5h70.7M231.4 179.5v21.9"/>
<path d="M248.3 179.5v7.1M258.1 166.8v39.6M293.4 166.8h-127.2v39.6M0 191.6h17.7M0 188h17.7M0 197.2h17.7M0 182.4h17.7M26.6 182.4a15.5 15.5 0 0 0 7.1 13.3M26.8 181.1l-.1 .8M30.3 191.1l-.2 .5M30.3 192l.7 .5M30.3 191.1h.2"/>
<path d="M30.6 190.8l.3 .8M30.6 190.6v.7M30.7 190.1l-.1 .3M30.7 190.1l-.1 .2M30.8 189.9l1.4-.8 .8 .9M30.8 190.8l-.5 .3M30.8 189.9l-.1 .2M30.8 191.7l.4 .4M30.9 191.3l.3 .8M30.9 191.6h.1M31 190.8h-.2l-.2 .3M31 192.4v.1"/>
<path d="M31 189.8h.2M31.1 186.6v.5M31.1 185.8h.1M31.1 187l.1 .3M31.2 189.8l-.4 .2M31.2 192l.3 .3M31.2 192.1l.3 .1M31.2 192.1l.5 .3M31.2 185.5l-.1 1.2M31.2 185.5v.1M31.2 187.6l.4 .8M31.4 192.2l.3 .2"/>
<path d="M31.4 191l.2 .3 .1 .5M31.4 188l.2 .5M31.5 185l-.3 .5M31.5 186.6l.2 .8M31.6 189.9h.1M31.6 189.9l.1 .1M31.6 192.2l-.5 .2M31.6 185.3l-.1 .8M31.7 180.2l-.6-.5 .6 .5M31.7 180.2h.1M31.7 189.9a1.98 1.98 0 0 1 .8 2.5l-.3 .2M31.7 190a1.91 1.91 0 0 1 .9 2.3l-.2 .2"/>
<path d="M31.7 192.4l.2 .1M31.7 187.4v.1M31.8 184.8h.9M31.9 192.5h.1M31.9 188.8l.3 .4M31.9 188.9l.6 .7M31.9 187.8l.4 .8M32.1 184.7l-.4 .2M32.2 189.2l.2 .3M32.2 190.9v-.1a.97 .97 0 0 0 .8 1.3M32.2 181.3v.9M32.2 182.6v.9"/>
<path d="M32.2 183.9v.9M32.2 185.3v.8M32.2 186.6v.9M32.2 187.9v1.3M32.3 184.9l-.8 .3M32.3 180.3h.1M32.3 189.7l-.1 .8M32.4 192.5h-.2M32.4 189.5h.1M32.6 189l.6 .6M32.6 184.5h.1M32.6 184.5l-.8 .4"/>
<path d="M32.7 184.9l.7 .4M32.8 189.8l.6 .5M32.8 189.9l.7 .4M32.9 192.8a9.6 9.6 0 0 0 5 2.9M33 190a1.5 1.5 0 0 1 .1 2.1h-.1M33 192.8a9.6 9.6 0 0 0 5 2.9M33 192.1v.7M33 192.8h-.1M33 184.5l.8 .3M33.1 184.9l.8 .6M33.2 192.1l-.8 .4M33.2 190.2h.1"/>
<path d="M33.4 185.3h.1M33.4 190.3h.1M33.6 189.9l.8 .3M33.7 195.7l1.2 .6M33.7 195.7h.1M33.8 185.6l.6 .7M34.2 185.1l.6 .7M34.2 185.8l.5 .6M34.4 190.2h.1M34.7 186.6l.4 .8M34.8 190.4l-.4 .1h-.5M35 186.8l.3 .8"/>
<path d="M35.1 186.1l.4 .8M35.1 190.2h.1M35.2 187.8l.2 .9M35.3 196.4l.9 .2M35.3 187.6v.1M35.3 190.2l-.4 .2M35.4 189.1l-.3 .8M35.4 188l.2 .9M35.5 189.4l-.3 .8M35.6 188.9h.1M35.6 180.3l.6 .5M35.6 189.9l-.1 .2-1.1 .4h-.4"/>
<path d="M35.7 187.3l.2 .8M35.8 180.7l.6 .6M36 188.6l-.2 .9M36.2 180.8h.1M36.4 194.6l-.2 .6M36.4 195.5l.5 .5h.2M36.4 183.3l.3 .4h.5M36.5 181.2l.6 .6M36.6 182.3l-.3 .1-.1 .5M36.6 194.6h.1M36.6 194.6h-.2M36.7 194.1l.2 .8"/>
<path d="M36.7 181.9l.2 .8M36.7 193.7h.1M36.7 181.9v.7M36.7 194.1v.8M36.7 194.5l.1 .2M36.7 182l.3 .9M36.8 193.7a.88 .88 0 0 1 1.5 .2l.4 .7 .2 .9M36.8 181.6l.5 .7M36.8 181.6h-.1M36.8 193.6a1 1 0 0 1 1.7 .6l.2 .4 .2 .9M36.9 181.3l-.1 .2M36.9 194.9h.1"/>
<path d="M36.9 194.9l.1 .1M36.9 195.3l.5 .4h.2M36.9 183l.4 .4 .3 .1M36.9 194.3l-.5 .3M36.9 182.1l-.5 .3M37 182.5l.3 .8M37 194.8l.3 .8M37 182.9h.1M37.1 194.3h.1M37.1 182h.1M37.1 195.3l.7 .6-.5-.2M37.1 194.3l-.3 .1-.1 .2"/>
<path d="M37.1 183.1l.7 .6M37.1 182l-.3 .1-.1 .3M37.2 181.1l-.3 .2M37.2 195.4l.6 .6M37.3 183.2l.7 .6M37.3 183.4l.5 .3M37.3 195.6h.1M37.3 181.1h.1M37.3 183.3h.1M37.3 181.1a.56 .56 0 0 0-.6 .6M37.4 182.2l.1 .1M37.5 181.7l.3 .8"/>
<path d="M37.5 182.3l.4 .6M37.5 196.6h-.9M37.5 182.3l.3 .8M37.5 194.5l.3 .8M37.6 182.7l.5 .7M37.6 183.4v.1M37.6 195.7h.1M37.6 181.1l.7 .6M37.7 195.7l-.5 .3M37.7 183.4l-.5 .3M37.8 183.7h.1M37.8 181.2v.1"/>
<path d="M37.8 193l-.8 .4M37.8 180.7l-.8 .4M37.8 196h.1M37.8 195.3h.1M38 192.9a.97 .97 0 0 0-.4 1.5l.4 .6M38 192.9a3.4 3.4 0 0 1 2.6 1.4 1.5 1.5 0 0 1-1.1 1.1 1.5 1.5 0 0 1-1.5-.4M38 184.3v.9M38 185.6v7.3M38 195v.7M38 195.7h-.1M38 181.4l.4 .4M38.2 183.3l.5 .7"/>
<path d="M38.2 196h.3M38.4 183.8l.4 .7M38.4 180.3l.3 .2M38.4 180.7l.8 .3M38.4 183.8h.1M38.5 196l-.1 .1M38.6 182l.2 .9M38.6 182.2l.3 .7-.1 .5M38.7 183.2h.1M38.7 183.2l-.7-.4v1.1M38.7 195.8l-.2 .2M38.7 195.8l-.1 .2"/>
<path d="M38.8 196.2l-.8 .3M38.8 195.7l-.1 .1M38.8 183.3l-.2 .4-.4 .1M38.8 195.5v.2M38.9 195.5l-.2 .3M38.9 184.4l.4 .8M39 180.8l.8 .4M39 184.9l.5 .8M39.2 181l-1.2-1v.6l-.4 .3-.1 .4M39.2 181l.4 .1M39.5 185.7h.1M39.5 185.5l.4 .9"/>
<path d="M39.6 181.1l.8 .3M39.6 195.7l-.7 .5M39.6 186.1l.4 .8M39.6 181.1l.7 .5M39.8 195.3l-.6 .6M39.8 181.2h.1M39.8 183l-1.2 .8 .2-.2M39.8 195.3l-1.2 .7M40 182.9l-.3 .2-.6 .1M40 186.8l.4 .8M40.1 187.4l.3 .8M40.3 181.3l.6 .1"/>
<path d="M40.4 194.6l-.5 .7M40.4 194.1l-.4 .8M40.5 188l.2 .9M40.5 188.6l.2 .9M40.5 181.8l.1 .4-.3 .5M40.8 189.9l.1 2.5M40.8 192.9l-.2 .8M40.8 189.3l.1 .9M40.9 193.3l-.3 .9M41 190.7v1.3M41 192.1l-.1 .8M41 192v.1"/>
<path d="M41.7 194.4a7.1 7.1 0 0 1-3.7 1.3M41.7 181.2h.1M41.7 181.2l-.8 .2M41.7 181.2v.9M41.7 182.5v.9M41.7 183.9v10.5M41.7 194.4l.1 .1M41.8 194.5a7.3 7.3 0 0 1-3.9 1.2M41.8 181.2l-.9 .2M42.4 180.8l-.7 .4M42.5 180.8l-.7 .4M43.6 180.1l-.8 .5"/>
<path d="M43.7 180.1l-.8 .5M166.2 191.6h56.5M166.2 186.6h91.9M166.2 181.7h56.5M166.2 196.5h56.5M174.6 186.6v19.8M183.1 186.6v19.8M194.4 186.6v19.8M222.7 198.8h35.4M222.7 196.4h35.4M222.7 194h35.4M222.7 191.6h35.4"/>
<path d="M222.7 189.2h35.4M222.8 183.3h1.8M223.3 182.6l2.8-.5v2.3l-2.8-.4zM225.8 183.3h1.3M227.6 186.6h.1M228.4 183.3h1.7M228.6 181.6v3.2M232.2 186.6h.1M236.8 186.6h.1M240.2 186.6v14.8M249.9 186.6v14.8M258.1 193.7h35.3"/>
<path d="M0 200.7h17.7M0 206.4h293.4v-202.9h-275.7v202.9M74.2 206.4v3.6M148.5 202.9v7.1M166.2 201.5h127.2"/>
<circle cx="45.9" cy="41.4" r="1.22"/>
<circle cx="73.4" cy="49.6" r="1.58"/>
<circle cx="90.7" cy="49.6" r="1.58"/>
<circle cx="90.7" cy="49.6" r="3"/>
<circle cx="217.7" cy="58.3" r="1.6"/>
<circle cx="217.7" cy="58.3" r="2.84"/>
<circle cx="73.4" cy="79.6" r="3"/>
<circle cx="73.4" cy="79.6" r="1.58"/>
<circle cx="90.7" cy="79.6" r="1.58"/>
<circle cx="90.7" cy="79.6" r="3"/>
<circle cx="122.4" cy="66.1" r="1.24"/>
<circle cx="130.7" cy="70.2" r="1.22"/>
<circle cx="213.5" cy="64.6" r=".71"/>
<circle cx="217.7" cy="71" r="1.58"/>
<circle cx="217.7" cy="71" r="2.82"/>
<circle cx="224" cy="64.6" r=".71"/>
<circle cx="252.9" cy="79.8" r="1.23"/>
<circle cx="44.4" cy="94.3" r="1.23"/>
<circle cx="44.5" cy="89.9" r="1.22"/>
<circle cx="189.6" cy="88" r="1.23"/>
<circle cx="191" cy="92.4" r="1.23"/>
<circle cx="228.6" cy="183.3" r="1.15"/>
<circle cx="228.7" cy="183.3" r=".69"/>
</g>
<path d="M241.1 201.5v4.9" fill="none" stroke="#0a0605" stroke-width=".21"/>
<g fill="#000">
<path d="M212.8 64.6h.6v.7a.66 .66 0 0 1-.6-.7z" fill-rule="evenodd"/>
<path d="M213.4 63.9a.66 .66 0 0 1 .8 .7h-.8z" fill-rule="evenodd"/>
<path d="M223.4 64.6h.7v.7a.72 .72 0 0 1-.7-.7z" fill-rule="evenodd"/>
<path d="M224.1 63.9a.6 .6 0 0 1 .6 .7h-.6z" fill-rule="evenodd"/>
</g>
<text font-size="4.5" x="259" y="174.3">睿尔曼智能科技（北京）有限公司</text>
<g font-size="4.4">
<text x="36.5" y="3.6">1</text>
<text x="110.6" y="3.6">2</text>
<text x="184.7" y="3.6">3</text>
<text x="259" y="3.6">4</text>
<text x="281.2" y="11.9">3.2</text>
<text x="272.4" y="16.9">其余</text>
<text x="181.4" y="19.2">124</text>
<text x="184.6" y="26.5">115</text>
<text x="134.3" y="34.8">2</text>
<text x="209.2" y="34.3">15</text>
<text x="225" y="34.3">5</text>
<text x="99.2" y="36.2">2.5</text>
<text x="47.8" y="42.8">49</text>
<text x="229" y="42.5">14</text>
<text x="8.1" y="55">A</text>
<text x="256.9" y="55.6" transform="rotate(-90 256.9 55.6)">18</text>
<text x="294" y="55">A</text>
<text x="123.7" y="64.1" transform="rotate(-90 123.7 64.1)">58</text>
<text x="131.9" y="68.2" transform="rotate(-90 131.9 68.2)">18</text>
<text x="247" y="81.2">2-</text>
<text x="254.8" y="81.2">2</text>
<text x="180.6" y="89.3">4 -</text>
<text x="193.2" y="89.3">4.5 贯穿</text>
<text x="252.7" y="85.6">贯穿</text>
<text x="35.6" y="91.3">4 -</text>
<text x="47.9" y="95.7">8.5 X 90°</text>
<text x="48.1" y="91.3">4.5</text>
<text x="55.9" y="91.3">贯穿 EQS</text>
<text x="67.3" y="95.7">3</text>
<text x="194.6" y="93.7">8</text>
<text x="203.2" y="93.7">9</text>
<text x="216" y="95">棱边倒角R0.3（C0.3）</text>
<text x="238.6" y="102.8">C2</text>
<text x="128" y="113.8">清根</text>
<text x="151.7" y="119.1" transform="rotate(29 151.7 119.1)">R7.5</text>
<text x="8.1" y="131.1">B</text>
<text x="294" y="131.1">B</text>
<text x="245.4" y="133" transform="rotate(-90 245.4 133)">35</text>
<text x="5.8" y="155">描图</text>
<text x="182" y="161">苏州钧舵机器人</text>
<text x="213.7" y="161">电动平行夹爪</text>
<text x="240.1" y="161">EPG26-015</text>
<text x="5.8" y="164.2">描校</text>
<text x="2.1" y="173.1">旧底图总号</text>
<text x="235.1" y="175.3">AL 6061</text>
<text x="3.2" y="182.4">底图总号</text>
<text x="6.2" y="191.7">签字</text>
<text x="266" y="191">（平行夹爪）</text>
<text x="267.6" y="186.4">末端转接件</text>
<text x="6.3" y="200.7">日期</text>
<text x="269.4" y="199.5">RMU01015</text>
<text x="36.4" y="210">1</text>
<text x="110.6" y="210">2</text>
<text x="184.9" y="209.8">3</text>
<text x="226.7" y="206">1</text>
<text x="236.3" y="206">1</text>
<text x="252.8" y="209.8">4</text>
</g>
<g font-size="3.5">
<text x="233.6" y="39">+0.05</text>
<text x="52.5" y="42.8">±0.05</text>
<text x="235.4" y="42.5">0</text>
<text x="256.8" y="51" transform="rotate(-90 256.8 51)">±0.05</text>
<text x="131.9" y="58.1" transform="rotate(-90 131.9 58.1)">5</text>
<text x="128.4" y="63.6" transform="rotate(-90 128.4 63.6)">-0.02</text>
<text x="131.9" y="63.6" transform="rotate(-90 131.9 63.6)">-0.0</text>
<text x="257.9" y="77.6">+0.03</text>
<text x="259.7" y="81.2">0</text>
<text x="241.9" y="128.4" transform="rotate(-90 241.9 128.4)">+0.20</text>
<text x="245.4" y="128.4" transform="rotate(-90 245.4 128.4)">+0.10</text>
<text x="266.1" y="205.1">原图号：RMJ-P-45</text>
</g>
<g font-size="3.1">
<text x="2.8" y="135.8">零 件 代 号</text>
<text x="1.7" y="145">借(通)用件登记</text>
<text x="96.2" y="176.6">技术要求：</text>
<text x="96.2" y="183.7">1、锐角倒钝；未注圆角按R0.3，未注倒角按C0.3；</text>
<text x="167.6" y="185.1">标记</text>
<text x="174.8" y="185.1">处数</text>
<text x="183.8" y="185.1">分区</text>
<text x="193.5" y="185.1">更改文件号</text>
<text x="205.4" y="185.1">签名</text>
<text x="213.2" y="185.1">年 月 日</text>
<text x="232.6" y="184.1">重量</text>
<text x="239.6" y="184.1">0.102</text>
<text x="249.2" y="184.1">比例 1:1</text>
<text x="96.2" y="187.2">2、未注公差等级执行 GB/T 1804-2000-m；</text>
<text x="96.2" y="190.8">3、产品做喷砂及阳极氧化后外观光洁、无污损、无加工残留；</text>
<text x="168.3" y="190">设计</text>
<text x="177.2" y="190.2">Tiger</text>
<text x="186.1" y="190.1">24.07.11</text>
<text x="196" y="190.1">标准化</text>
<text x="168.4" y="195.1">制图</text>
<text x="177.2" y="195.3">Dylan</text>
<text x="186.1" y="195.3">25.01.06</text>
<text x="196.6" y="195.1">工艺</text>
<text x="168.3" y="200">校核</text>
<text x="196.6" y="200.1">审核</text>
<text x="167.6" y="205">主管设计</text>
<text x="196.6" y="205.2">批准</text>
<text x="224.7" y="205.1">共 张</text>
<text x="234.2" y="205.1">第 张</text>
<text x="242.6" y="205.1">图纸版本 V1.0.0</text>
</g>
<g font-size="2.2">
<text x="225.1" y="188.6">0.5～3</text>
<text x="225.6" y="190.9">±0.1</text>
<text x="233.7" y="188.6">&gt;3～6</text>
<text x="233.9" y="190.9">±0.1</text>
<text x="242.6" y="188.6">&gt;6～30</text>
<text x="242.8" y="190.9">±0.15</text>
<text x="250.6" y="188.7">&gt;30～120</text>
<text x="251.4" y="190.9">±0.2</text>
<text x="223.8" y="193.5">&gt;120～400</text>
<text x="225.1" y="195.9">±0.3</text>
<text x="231.7" y="193.5">&gt;400～1000</text>
<text x="233.9" y="195.9">±0.6</text>
<text x="240.6" y="193.5">&gt;1000～2000</text>
<text x="243.2" y="195.9">±1.0</text>
<text x="251.4" y="195.9">±2.0</text>
<text x="251.8" y="193.5">&gt;2000</text>
<text x="225.5" y="198.3">0～10°</text>
<text x="226" y="200.7">±1°</text>
<text x="232" y="198.3">&gt;10°～50°</text>
<text x="233.9" y="200.7">±30′</text>
<text x="240.6" y="198.3">&gt;50°～120°</text>
<text x="243.7" y="200.7">±20′</text>
<text x="250.6" y="198.3">&gt;120°～</text>
<text x="252" y="200.7">±10′</text>
</g>
</svg>
